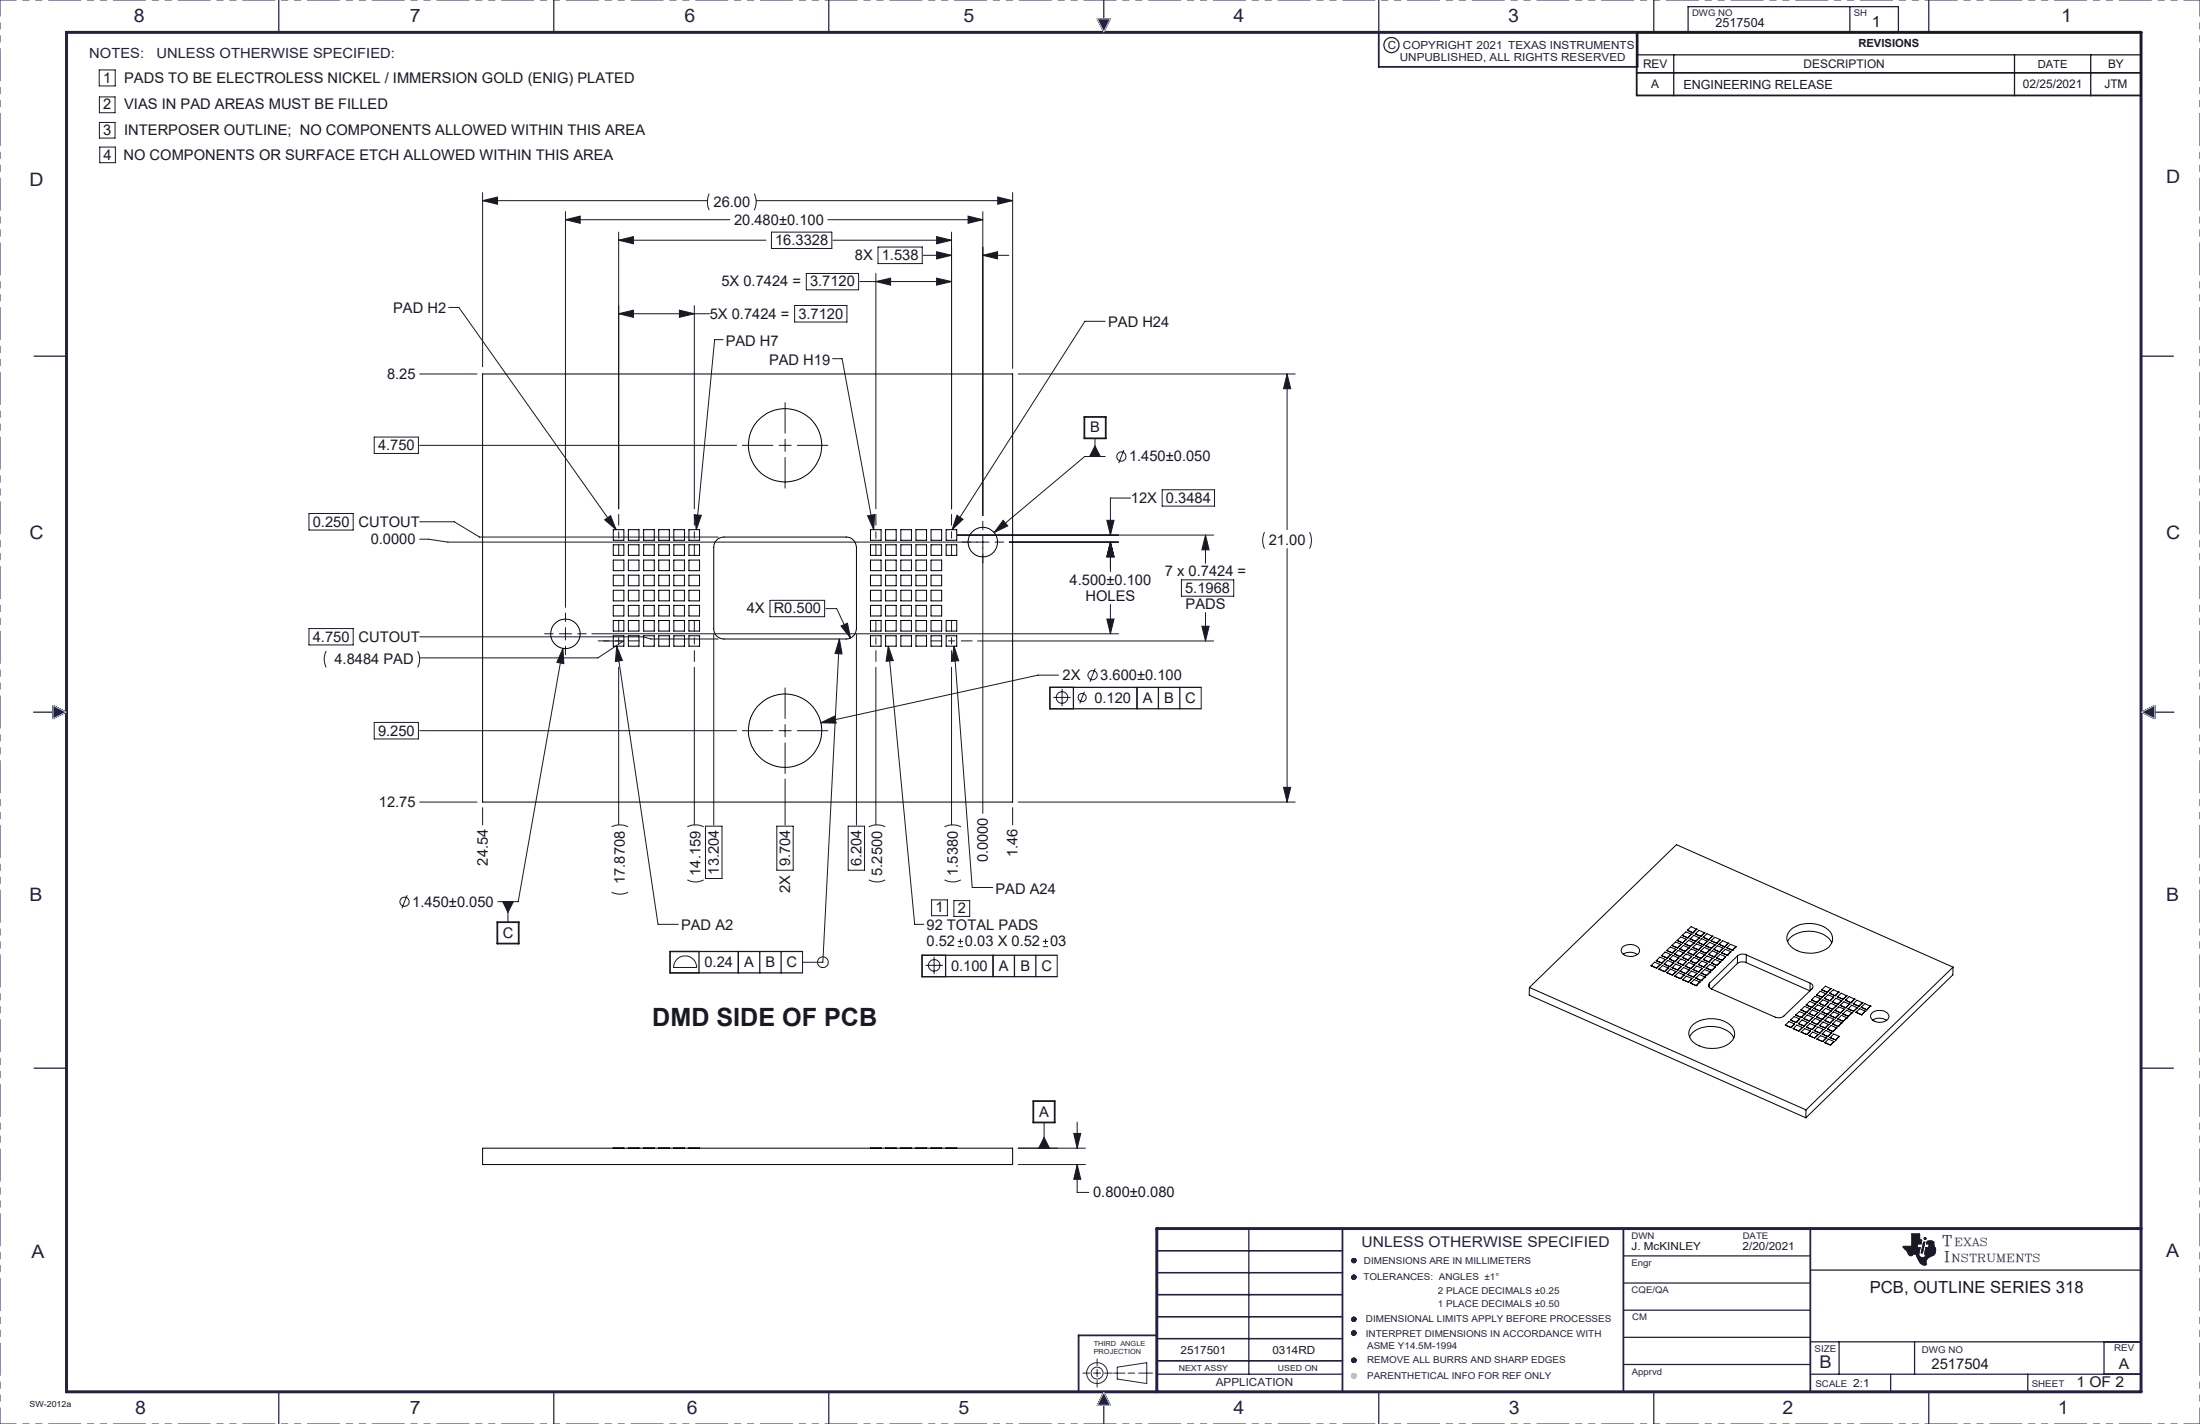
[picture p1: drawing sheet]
<svg xmlns="http://www.w3.org/2000/svg" width="432mm" height="279mm" viewBox="0 0 432 279" stroke-linecap="round" stroke-linejoin="round" font-family="sans-serif">
<g fill="none" stroke="#191924" stroke-width=".2">
<path d="M215.4 3.7h2.5l-1.3 2.5zM10.4 138.4l2.5 1.3-2.5 1.3zM420.4 139.7l2.5-1.3v2.6zM375.2 242.1h1.6v1l.4 .2-.2 .8h-.6l-.2 .7h.7l-.3 1.2a.62 .62 0 0 0 .6 .7l.7-.1 .1-.4h-.2v-.3l.2-1.1h.5l.2-.7h-.6l.1-.5a1.51 1.51 0 0 1 1.4 .1v.6a1.32 1.32 0 0 1-.2 2h-.1a1.41 1.41 0 0 0-1.3 1.6l.2 .2a1.1 1.1 0 0 1-1.5-.6l-.4-.9a.61 .61 0 0 0-.5-.6 .61 .61 0 0 0-.7 .4l-.5-.3-1-1.6h1.6zM377.5 243.7h.3l-.5 2.1h-.2zM216.6 273.2l1.3 2.5h-2.5z"/>
<circle cx="265.7" cy="258.9" r=".42"/>
<circle cx="265.7" cy="250.6" r=".42"/>
<circle cx="265.7" cy="247.3" r=".42"/>
<circle cx="377.8" cy="243" r=".2"/>
<circle cx="265.7" cy="266.9" r=".42"/>
<circle cx="265.7" cy="261.5" r=".42"/>
<circle cx="265.7" cy="269.9" r=".42"/>
</g>
<g fill="none" stroke="#212142" stroke-width=".2">
<path d="M215.4 3.7h.1M215.5 3.7l-.1 .1 .1-.1M215.5 3.7l-.1 .1 .2-.1M215.7 3.7l-.2 .2M215.8 3.7l-.3 .3M215.8 4.5l.8-.8-.8 .8M215.9 3.7l-.4 .4M215.9 3.7l-.3 .4M216 3.7l-.4 .4 .4-.4M216.1 3.7l-.5 .5M216.2 3.7l-.5 .5M216.3 3.7l-.6 .6"/>
<path d="M216.3 3.7l-.6 .6 .7-.6M216.4 3.7l-.7 .7M216.5 3.7l-.7 .7M216.5 3.7l-.7 .8M216.6 6.2h.1M216.6 3.7l-.8 .9M216.7 6.1l-.1 .1M216.7 3.7l-.9 .9M216.7 6l-.1 .2M216.8 6l-.2 .1M216.8 3.7l-1 1M216.9 3.7l-1 1"/>
<path d="M216.9 5.7l-.3 .4 .3-.3M217 5.6l-.5 .4M217 5.5l-.5 .5M217.1 3.7l-1.2 1.1M217.1 5.4l-.6 .6M217.1 3.7l-1.1 1.2M217.1 5.3l-.6 .6 .6-.6M217.2 3.7l-1.2 1.2M217.2 5.2l-.7 .7M217.2 5.1l-.7 .8M217.3 3.7l-1.3 1.3M217.3 4.9l-.9 .9"/>
<path d="M217.4 3.7l-1.4 1.3M217.4 4.7l-1 1.1M217.5 3.7l-1.4 1.4M217.5 4.6l-1.1 1.1 1.1-1.1M217.5 3.7l-1.4 1.5M217.5 4.4l-1.1 1.2M217.6 3.7l-1.5 1.5M217.6 4.4l-1.3 1.2M217.7 4.2l-1.4 1.4M217.7 3.7l-1.6 1.6M217.7 4.1l-1.4 1.4M217.8 3.7l-1.6 1.6"/>
<path d="M217.8 4l-1.5 1.5M217.8 3.7l-1.6 1.7M217.8 3.8l-1.5 1.6 1.5-1.5M217.9 3.7l-1.3 2.5M217.9 3.7h-2.5l1.2 2.5M217.9 3.7l-1.7 1.7M321.4 6.5v5.7M420.2 13v3.9M10.4 138.4l2.5 1.3-2.5 1.3zM10.4 138.5h.1M10.4 138.6l.1-.1-.1 .1M10.4 138.8l.3-.2-.3 .3"/>
<path d="M10.4 139.3l.6-.6-.6 .7M10.5 138.5l-.1 .2M10.6 138.5l-.2 .2M10.7 138.6l-.3 .3 .3-.3M10.8 138.6l-.4 .4M10.8 138.6l-.4 .5M10.9 138.7l-.5 .5M10.9 138.7l-.5 .5 .6-.5M11.1 138.8l-.7 .7M11.2 138.8l-.8 .8M11.2 138.9l-.8 .8M11.3 138.9l-.9 .8 .9-.8"/>
<path d="M11.4 138.9l-1 1M11.4 139l-1 .9M11.4 139l-1 1M11.5 139l-1.1 1.1M11.6 139l-1.2 1.2M11.6 139.1l-1.2 1.2M11.7 139.1l-1.3 1.3M11.7 139.1l-1.3 1.4M11.8 139.1l-1.4 1.4M11.8 139.2l-1.4 1.4M11.9 139.2l-1.5 1.4M11.9 139.2l-1.5 1.6"/>
<path d="M12 139.2l-1.6 1.6M12 139.3l-1.6 1.7M12.1 139.3l-1.7 1.7M12.2 139.3l-1.6 1.6M12.2 139.3l-1.5 1.5M12.3 139.4l-1.4 1.3M12.3 139.4l-1.2 1.3M12.3 139.4l-1.2 1.2M12.5 139.5l-1 .9M12.6 139.5l-.8 .8M12.6 139.5l-.7 .8M12.6 139.6l-.6 .6"/>
<path d="M12.7 139.6l-.6 .5M12.7 139.6l-.4 .4M12.8 139.6l-.4 .4M12.8 139.6l-.3 .3M12.8 139.7l-.2 .2M12.8 139.7l-.1 .1M12.9 139.7l-.1 .1M12.9 139.7h.1M420.4 139.7l2.5-1.3v2.6zM420.4 139.7h.1M420.7 139.5l-.3 .2 .1-.1M420.8 139.5l-.3 .3"/>
<path d="M421 139.4l-.5 .4 .4-.3M421.1 139.3l-.5 .5M421.3 139.3l-.6 .6M421.3 139.2l-.6 .7M421.4 139.2l-.7 .7M421.5 139.1l-.8 .8M421.6 139.1l-.8 .8M421.8 139l-1 .9 .9-.8M422 138.9l-1.1 1.1M422.1 138.9l-1.2 1.1M422.1 138.8l-1.2 1.2M422.2 138.8l-1.2 1.2"/>
<path d="M422.3 138.7l-1.3 1.4M422.4 138.7l-1.4 1.4M422.5 138.6l-1.4 1.5M422.7 138.6l-1.6 1.5 1.5-1.5M422.8 138.5l-1.7 1.6M422.8 138.5l-1.6 1.6 1.7-1.6M422.9 138.6l-1.6 1.6 1.6-1.6M422.9 138.7l-1.5 1.5M422.9 138.8l-1.4 1.5M422.9 138.9l-1.4 1.4M422.9 139l-1.3 1.3M422.9 139.1l-1.3 1.3 1.3-1.3"/>
<path d="M422.9 139.2l-1.2 1.2M422.9 139.3l-1.2 1.1M422.9 139.3l-1.1 1.1M422.9 139.4l-1.1 1M422.9 139.5l-1 1M422.9 139.6l-.9 .9M422.9 139.7l-.8 .9 .8-.8M422.9 139.8l-.8 .8M422.9 139.9l-.7 .7 .7-.6M11.4 140.5l1-1-1.1 1M11.7 140.3l.8-.8-.9 .9M421.4 140.2l1.5-1.5-1.5 1.6"/>
<path d="M421.9 140.5l1-1-1 1M422.2 140.7l.7-.7-.6 .7M422.7 140.9l.2-.1-.1 .1M422.9 141h.1M422.9 140.1l-.6 .6M422.9 140.2l-.6 .5 .6-.5M422.9 140.2l-.5 .5M422.9 140.3l-.5 .5 .5-.5M422.9 140.4l-.4 .4M422.9 140.5l-.3 .3M422.9 140.6l-.3 .3M422.9 140.6l-.2 .3"/>
<path d="M422.9 140.7l-.2 .2M422.9 140.9h-.1M422.9 140.9l-.1 .1M265.3 258.9l.5-.5-.5 .6M265.3 247.5l.6-.6-.5 .6M265.4 247.5l.6-.5-.6 .6M265.4 247.6l.6-.5-.5 .5M265.5 247l-.1 .1M265.5 250.3l-.1 .1M265.5 258.5l-.1 .2M265.6 250.2l-.3 .3 .3-.3M265.6 246.9l-.3 .3"/>
<path d="M265.6 258.4l-.3 .3M265.6 246.9l-.3 .4M265.7 258.4l-.4 .4M265.7 246.9l-.4 .4M265.7 251l.4-.4-.4 .4M265.7 258.4l-.4 .5M265.7 250.2l-.4 .4M265.8 246.9l-.5 .5M265.8 250.2l-.5 .5M265.9 258.4l-.6 .6 .6-.5M265.9 250.2l-.6 .5M265.9 250.2l-.5 .6"/>
<path d="M266 258.5l-.6 .6M266 258.5l-.6 .7 .6-.6M266 250.3l-.6 .5M266 247l-.6 .6M266 258.6l-.5 .6 .6-.6M266 250.3l-.6 .6M266 250.3l-.5 .6M266.1 259.1l-.1 .1M266.1 247.1l-.6 .6M266.1 258.7l-.6 .5M266.1 258.7l-.5 .6M266.1 259l-.2 .3"/>
<path d="M266.1 250.4l-.6 .6M266.1 250.4l-.5 .6M266.1 250.8l-.2 .2M266.1 247.1l-.5 .7M266.1 247.5l-.2 .2M266.1 258.8l-.4 .5M266.1 258.9l-.4 .4M266.1 258.9l-.3 .4M266.1 250.5l-.5 .5M266.1 250.5l-.4 .5M266.1 250.6l-.3 .4M266.1 250.7l-.2 .3"/>
<path d="M266.1 247.3l-.4 .5M266.1 247.4l-.3 .4M266.1 247.4l-.2 .4M375.2 242.1h1.6v1l.4 .2-.2 .8h-.6l-.2 .7h.7l-.3 1.2a.62 .62 0 0 0 .6 .7l.7-.1 .1-.4h-.2v-.3l.2-1.1h.5l.2-.7h-.6l.1-.5a1.51 1.51 0 0 1 1.4 .1v.6a1.32 1.32 0 0 1-.2 2h-.1a1.41 1.41 0 0 0-1.3 1.6l.2 .2a1.1 1.1 0 0 1-1.5-.6l-.4-.9a.61 .61 0 0 0-.5-.6 .61 .61 0 0 0-.7 .4l-.5-.3-1-1.6h1.6zM377.5 243.7h.3l-.5 2.1h-.2zM420.2 249.2v20.4M212.5 269.4h1.4M214.6 269.4h1.4M215.3 266.6v1.4M215.3 268.7v1.4M215.3 270.9v1.3M215.6 275.3l1.4-1.4-1.4 1.4"/>
<path d="M215.7 275.7l1.5-1.5-1.5 1.5M215.7 275.1l1.3-1.3-1.3 1.4M215.9 274.6l1-.9-1 1M216.2 275.7l1.1-1.1-1 1.1M216.3 273.9l.5-.5-.6 .6M216.4 273.6l.3-.2-.4 .4M216.5 275.7l1-.9-.9 .9M216.6 273.2h.1M216.6 273.2l-1.2 2.5h2.5M216.6 273.2l1.3 2.5M216.7 273.2l-.1 .1M216.7 273.3l-.2 .1"/>
<path d="M216.7 273.3l-.2 .2M216.7 273.3l-.2 .3M216.7 275.7l.8-.7-.7 .7M216.8 269.4h1.5M216.8 273.5l-.6 .6M216.8 273.5l-.7 .7M216.8 273.5l-.7 .8M216.9 273.6l-.9 .8M216.9 273.6l-.9 .9M216.9 275.7l.7-.6-.6 .6M216.9 273.7l-1.1 1.1M216.9 273.8l-1.1 1.1"/>
<path d="M217 273.8l-1.2 1.2M217 273.9l-1.5 1.6M217.1 274l-1.7 1.6M217.1 274l-1.7 1.7M217.1 274.1l-1.7 1.6M217.1 274.1l-1.6 1.6M217.1 274.2l-1.5 1.5M217.1 275.7l.6-.5-.5 .5M217.2 274.3l-1.4 1.4M217.2 274.4l-1.4 1.3M217.2 274.4l-1.3 1.3M217.2 275.7l.5-.4-.4 .4"/>
<path d="M217.3 274.4l-1.3 1.3M217.3 274.5l-1.2 1.2 1.2-1.2M217.4 274.6l-1.1 1.1M217.4 274.7l-1.1 1 1.1-1M217.4 274.7l-1 1M217.5 274.8l-1 .9M217.5 274.9l-.8 .8M217.5 275.7l.3-.3-.3 .3M217.6 275l-.8 .7M217.6 275.7l.2-.2-.2 .2M217.6 275.1l-.6 .6M217.7 275.7l.1-.1-.1 .1"/>
<path d="M217.7 275.4l-.3 .3M217.8 275.4l-.4 .3M217.9 275.7h-.1M218.6 269.4h2.2M219.3 268.3l5.8-.9v4.1l-5.8-.9zM221.4 269.4h1.3M223.5 269.4h2.7M265.3 266.9l.6-.4-.5 .6M265.4 261.8l.6-.6-.6 .6M265.5 266.6l-.1 .1M265.5 261.2l-.2 .2M265.6 261.1l-.3 .3"/>
<path d="M265.6 266.5l-.3 .3M265.7 261.1l-.4 .4M265.7 266.5l-.4 .4M265.7 261.1l-.4 .5M265.9 261.1l-.6 .6M266 261.2l-.7 .5M266 266.6l-.6 .5M266 266.6l-.6 .6 .6-.6M266 266.6l-.5 .6 .6-.5M266.1 261.3l-.7 .6M266.1 261.4l-.6 .5M266.1 261.7l-.2 .2"/>
<path d="M266.1 266.7l-.6 .6M266.1 266.7l-.5 .6M266.1 267.1l-.2 .2M266.1 261.4l-.5 .5M266.1 261.5l-.4 .5M266.1 261.6l-.3 .4M266.1 261.7l-.3 .2M266.1 266.8l-.5 .5M266.1 266.8l-.4 .5M266.1 266.9l-.4 .4M266.1 267l-.3 .3"/>
<circle cx="377.8" cy="243" r=".2"/>
<circle cx="215.3" cy="269.4" r="1.17"/>
<circle cx="215.3" cy="269.4" r="2.04"/>
<circle cx="265.7" cy="266.9" r=".42"/>
<circle cx="265.7" cy="261.5" r=".42"/>
<circle cx="265.7" cy="269.9" r=".42"/>
</g>
<g fill="none" stroke="#212142" stroke-width=".25">
<path d="M54.7 0v6.4M108.7 0v6.4M162.7 0v6.4M216.6 0v6.4M270.6 0v6.4M324.6 0v6.4M331.3 6.4v-5.1h41.3v5.1M363.1 1.3v5.1M378.6 0v6.4M6.7 69.9h6.4M420.2 69.9h6.4M6.6 139.7h6.3"/>
<path d="M420.4 139.7h6.3M6.7 209.6h6.4M420.2 209.6h6.4M227 245.4h36.5M227 249.7h36.5M227 254h36.5M227 258.3h36.5M245.1 241.1v28.5M318.6 246.4h36.7M318.6 251.7h36.7M318.6 257.1h36.7M355.3 249.2h64.9"/>
<path d="M54.7 273.1v6.3M108.7 273.1v6.3M162.7 273.1v6.3M216.6 273.1v6.3M227 267h36.5M227 269.6h36.5M227 262.6h36.5M270.6 273.1v6.3M318.6 262.4h36.7M318.6 267.7h36.7M324.6 273.1v6.3M355.3 263.3h64.9"/>
<path d="M355.3 269.6h64.9M361 263.3v6.3M371.1 269.6v3.5M375.8 263.3v6.3M378.6 273.1v6.3M398 269.6v3.5M413 263.3v6.3"/>
<circle cx="273.1" cy="8.8" r="1.48"/>
</g>
<g fill="none" stroke="#c4c4c4" stroke-width=".2">
<path d="M215.4 3.7h2.5l-1.3 2.5zM10.4 138.4l2.5 1.3-2.5 1.3zM420.4 139.7l2.5-1.3v2.6zM216.6 273.2l1.3 2.5h-2.5zM265.4 270.1l.5-.5-.5 .5M265.5 270.3l.6-.6-.6 .6M265.5 269.6l-.1 .1M265.6 269.5l-.3 .3M265.7 269.5l-.4 .4M265.7 269.5l-.4 .5M265.9 269.5l-.6 .6M266 269.6l-.6 .6"/>
<path d="M266.1 269.7l-.6 .6 .6-.5M266.1 270.2l-.1 .1M266.1 269.8l-.5 .5M266.1 270.1l-.2 .2M266.2 269.9l-.5 .5M266.2 270l-.4 .4"/>
<circle cx="265.7" cy="258.9" r=".42"/>
<circle cx="265.7" cy="247.3" r=".42"/>
<circle cx="265.7" cy="250.6" r=".42"/>
<circle cx="265.7" cy="266.9" r=".42"/>
<circle cx="265.7" cy="261.5" r=".42"/>
<circle cx="265.7" cy="269.9" r=".42"/>
</g>
<path d="M0 0v279.4M431.8 0h-431.8M0 279.4h431.8M431.8 279.4v-279.4" fill="none" stroke="#212142" stroke-width=".2" stroke-dasharray="6.3 1.3 1.3 1.3 1.3 1.3" stroke-dashoffset="3.2"/>
<path d="M321.4 6.3v6.8h-50.8v-6.6M263.5 241.1v32M318.6 241.1v32M355.3 241.1v32M227 262h-15.3v11" fill="none" stroke="#212142" stroke-width=".35"/>
<path d="M13.1 6.4h407.1v266.7h-407.1zM420.2 241.1h-193.2v32" fill="none" stroke="#212142" stroke-width=".58"/>
<path d="M375.2 242.1v2.4h-1.6v.2l.7 .8 .5 .8 .3 .1 .4-.3h.5l.7 1.5 .7 .5h.7l-.1-.6 .2-.5 1.5-.9 .2-1-.3-1a.53 .53 0 0 0-.2-.6 .53 .53 0 0 0-.6 0l-.6 .1-.1 .5h.6l-.2 .7h-.5l-.2 1.1v.3h.2l-.1 .4-.3 .1h-.7l-.3-.5 .3-1.4h-.7l.2-.7h.6l.2-.8-.4-.2v-1zM377.5 243.7l-.4 2.1h.2l.5-2.1zM377.6 243a.2 .2 0 0 0 .4 0 .2 .2 0 0 0-.4 0z" fill-rule="evenodd" fill="#191924"/>
<g fill="none" stroke="#191924" stroke-width=".2">
<path d="M19.5 13.7h3.1v3.2h-3.1zM19.5 19h3.1v3.1h-3.1zM19.5 24h3.1v3.1h-3.1zM19.6 28.9h3v3h-3zM94.7 37.8v34.2M94.7 39.4h44.2M94.7 39.4l2.9-.7v1.4zM139.2 38a3.9 3.9 0 0 0 0 3.2M148 38a3.6 3.6 0 0 1 0 3.2M148.4 39.4h50.4M195.8 38.7l3 .7-3 .7zM198.8 37.8v34.5"/>
<path d="M111 41.5v77.7M111 43.1h32.3M111 43.1l2.9-.7v1.4zM121.4 45.5v54.3M121.4 47.1h29M121.4 47.1l2.9-.7v1.4zM136.3 60v39.8M151.4 45.5h11.9v3.3h-11.9zM156 59.9h10.2v3.3h-10.2zM158.3 53.7h10.2v3.2h-10.2zM162.5 43.1h30.4M163.5 47.1h23.3"/>
<path d="M168.8 55.2h18M171.9 53.7v46.1M171.9 55.2l2.9-.6v1.4zM172.3 48.5h8.7v3.2h-8.7zM181.2 50.1h5.6M183.8 46.4l3 .7-3 .7zM183.8 54.6l3 .6-3 .8zM183.8 49.4l3 .7-3 .7zM186.8 45.5v54.3M190 42.4l2.9 .7-2.9 .7zM192.9 41.5v59.7M192.9 50.1h5.1"/>
<path d="M192.9 50.1l2.9-.7v1.4zM82.4 73.4h11.2M88.1 60.3h2l30.8 43.6M121.4 61.6h17.9M121.4 61.6l2.9-.7v1.4zM133.4 60.9l2.9 .7-2.9 .7zM141.9 66.6h-1.6l-3.6 37.3M154.1 79v6M163.4 70.4h1.9l6.2 33.5M199.8 73.4h54.4M216.9 63h-4l-26 40.9M252.6 73.4l.7 2.9h-1.4z"/>
<path d="M252.6 73.4v30.5M73.4 85.8h8.7v3.2h-8.7zM82.4 87.4h62.2M145.7 87.4h6M152.9 87.4h2.4M154.1 86.2v2.4M154.1 89.8v6M156.5 87.4h6M214.9 86v3.6M214.9 87.5l1.1 2.1h-2.1zM216.9 89.6h-4l-17.8 14.9M220.6 88.3l-1 2.6"/>
<path d="M221.9 97.7h-4v7.3M228.1 96.1h10.3v3.2h-10.3zM60.6 100.8h8.7v3.2h-8.7zM82.4 105.8h1.7l3.8 .6h106.2M82.4 102.4h6.7l5 3h46.9M118.7 102l1.1-.8 1.1 2.7zM136.3 101l1.4 .1-1 2.8zM151.1 117.8h10.8v3.2h-10.8zM162.1 119.4h2.1l2.7 5.8M170.3 101.2l1.4-.2-.2 2.9zM187.8 101.1l1.2 .8-2.1 2zM187.9 105h50.3"/>
<path d="M192.9 102.3v1.7M192.9 105.2v54.4M195.3 106.4h1.7M196.9 102.1l.9 1.1-2.7 1.3zM198.1 106.4h21.4M217.2 102.1h1.5l-.8 2.9zM217.9 106.4v5.7M217.9 118.6v5.8M217.9 106.4l.8 2.9h-1.5zM231.9 113.8h10.2v3.2h-10.2zM236.6 105v5.5M236.6 105l.7 2.9h-1.4z"/>
<path d="M248.2 104.4a3.5 3.5 0 0 0 0 3.2M252.6 107.6v49.8M257 104.4a3.5 3.5 0 0 1 0 3.2M60.6 123.3h8.7v3.2h-8.7zM64 127.7a3.5 3.5 0 0 0 0 3.3M82 127.7a3.5 3.5 0 0 1 0 3.3M82.4 125h43.8l1.5 .4h13.3M106.9 124.4h1.7M109.8 124.4h2.4M110.5 127.2l-8.8 49.7h-4M110.5 127.2l.2 3-1.4-.2zM111 120.3v1.7"/>
<path d="M111 123.2v2.4M111 126.8v1.7M113.4 124.4h1.7M116.2 124.4h103.3M118.5 125.8h3.9l-5 3.3h-35M121 126.8l8.2 54.6h3.9M121 126.8l1.2 2.8-1.4 .2zM121.4 130.9v31M136.3 130.9v31M140.1 124.5v37.4M154.1 135v6M164.7 125.4l-3.2 63.4h-4"/>
<path d="M164.7 125.4l.6 2.9-1.4-.1zM165.1 122.8l1.2-.5 .6 2.9zM168.1 124.5v37.4M171.9 130.9v31M174.3 126.8l5.2 54.6h1.8M174.3 126.8l1 2.8-1.4 .2zM186.8 130.9v31M187.3 126.8l3.5 47.3h4M187.3 126.8l.9 2.8-1.4 .2zM191.9 125.8h46.3M206.7 136.8h3.4M207.8 132.5h-4.1l-42.6 9.3"/>
<path d="M208.5 135.1v3.5M212.8 135.7l-.9 2.3M214.9 131.2l-1 2.6M217.2 121.5h1.5l-.8 2.9zM235.8 134.9v4.2M235.9 122.9h1.4l-.7 2.9zM236.6 120.2v5.6M73.4 141.7h8.7v3.3h-8.7zM82.4 143.4h62.2M82.4 157.4h11.2M94.7 158.5v3.4M145.7 143.4h6"/>
<path d="M152.9 143.4h2.4M154.1 152.9v9M154.1 142.2v2.4M154.1 145.8v6M156.5 143.4h6M161.1 141.8l2.7-1.3 .3 1.4zM198.8 158.5v3.4M199.8 157.4h54.4M251.9 154.5h1.4l-.7 2.9zM79.9 175.6l-1 2.6M98.7 176.9h2.1l-1.1 2.1zM99.7 176.9v4"/>
<path d="M120.1 175a3.5 3.5 0 0 0 3.2 0M120.1 162.2a3.5 3.5 0 0 1 3.2 0M134.9 172.6a3.5 3.5 0 0 0 3.2 0M134.9 162.2a3.5 3.5 0 0 1 3.2 0M138.5 162.1h3.2v10.3h-3.2zM152.5 162.1h3.2v8.6h-3.2zM166.5 162.1h3.2v8.6h-3.2zM170.5 172.6a3.5 3.5 0 0 0 3.2 0M170.5 162.2a3.5 3.5 0 0 1 3.2 0M182.8 176.6h3.1v3.1h-3.1zM185.4 172.6a3.5 3.5 0 0 0 3.2 0M185.4 162.2a3.5 3.5 0 0 1 3.2 0"/>
<path d="M187.2 176.7h3.1v3.1h-3.1zM132.8 188.3a2.26 2.26 0 0 1 2.5-.6 2.26 2.26 0 0 1 1.4 2.1h-4.5a2.31 2.31 0 0 1 .6-1.5zM157.5 186.7v4.2M181.6 189.4h3.5M183.3 187.7v3.4M188 185.7h1M188 184.7h1M188.5 184.2v1M204.7 185.7h1M204.7 184.7h1M205.2 184.2v1M207.5 187.4v4.2"/>
<path d="M199.8 225.3h13.2M199.8 228.5h13.2M204.9 220.2v5.1M204.9 223.2l1.1 2.1h-2.1zM210.7 222.4h1.4l-.7 2.9zM211.4 228.5v5.5h2.3M211.4 220.2v5.1M211.4 228.5l.7 2.9h-1.4z"/>
<circle cx="220.1" cy="89.6" r=".89"/>
<circle cx="208.4" cy="136.8" r="1.14"/>
<circle cx="212.4" cy="136.9" r=".8"/>
<circle cx="214.4" cy="132.5" r=".89"/>
<circle cx="79.4" cy="176.9" r=".91"/>
<circle cx="161.5" cy="188.8" r="1.06"/>
<circle cx="183.4" cy="189.4" r="1.14"/>
</g>
<path d="M321.2 14.3h99" fill="none" stroke="#000" stroke-width=".25"/>
<g fill="none" stroke="#191924" stroke-width=".25">
<path d="M321.2 10.8h99M321.2 14.3h99M328.5 10.8v7.9M395.4 10.8v7.9M410.4 10.8v7.9M210.7 134.9v4.2M223.2 134.9v4.2M227.4 134.9v4.2M231.6 134.9v4.2M235.8 134.9h-29.7v4.2h29.7M137.2 186.7v4.2M144.9 186.7v4.2"/>
<path d="M149.1 186.7v4.2M153.3 186.7v4.2M157.5 186.7h-26v4.2h26M185.6 187.4v4.2M194.9 187.4v4.2M199.1 187.4v4.2M203.3 187.4v4.2M207.5 187.4h-26.5v4.2h26.5"/>
</g>
<path d="M321.2 6.4h99v12.3h-99zM212.8 81.8h4.2v4.2h-4.2zM97.6 180.9h4.2v4.2h-4.2zM202.8 216h4.2v4.2h-4.2z" fill="none" stroke="#191924" stroke-width=".35"/>
<path d="M121.4 109v-8.1M136.3 109v-8.1M171.9 109v-8.1M186.8 109v-8.1M117.4 125.7h8.1M121.4 129.8v-8.1M136.3 129.8v-8.1M171.9 129.8v-8.1M182.7 125.7h8.1M186.8 129.8v-8.1" fill="none" stroke="#191924" stroke-width=".2" stroke-dasharray="15.2 1.3 1.3 1.3" stroke-dashoffset="13.1"/>
<g fill="#191924">
<path d="M174.3 126.8l1 2.8-1.4 .2zM118.7 102l1.1-.8 1.1 2.7zM187.8 101.1l1.2 .8-2.1 2zM121 126.8l1.2 2.8-1.4 .2zM187.3 126.8l.9 2.8-1.4 .2zM136.3 101l1.4 .1-1 2.8zM170.3 101.2l1.4-.2-.2 2.9zM164.7 125.4l.6 2.9-1.4-.1zM98.7 176.9l1 2.1 1.1-2.1zM214.9 87.5l1.1 2.1h-2.1zM204.9 223.2l1.1 2.1h-2.1z"/>
<path d="M165.1 122.8l1.8 2.4-.6-2.9zM121.4 47.1l2.9-.7v1.4zM183.8 46.4l3 .7-3 .7zM121.4 61.6l2.9-.7v1.4zM133.4 60.9l2.9 .7-2.9 .7zM183.8 54.6l3 .6-3 .8zM171.9 55.2l2.9-.6v1.4zM236.6 105l.7 2.9h-1.4zM235.9 122.9h1.4l-.7 2.9zM196.9 102.1l-1.8 2.4 2.7-1.3zM110.5 127.2l-1.2 2.8 1.4 .2zM111 43.1l2.9-.7v1.4zM190 42.4l2.9 .7-2.9 .7zM217.2 121.5h1.5l-.8 2.9zM217.9 106.4l.8 2.9h-1.5zM252.6 73.4l.7 2.9h-1.4zM251.9 154.5h1.4l-.7 2.9zM94.7 39.4l2.9-.7v1.4zM195.8 38.7l3 .7-3 .7zM183.8 49.4l3 .7-3 .7zM192.9 50.1l2.9-.7v1.4zM217.2 102.1h1.5l-.8 2.9zM217.9 106.4l.8 2.9h-1.5zM161.1 141.8l3 .1-.3-1.4zM210.7 222.4h1.4l-.7 2.9zM211.4 228.5l.7 2.9h-1.4z"/>
</g>
<g fill="none" stroke="#000" stroke-width=".2">
<path d="M94.7 73.4h104.1v84h-104.1zM120.4 103.9h2v2.1h-2zM120.4 106.9h2v2.1h-2zM120.4 109.9h2v2.1h-2zM120.4 112.9h2v2h-2zM120.4 115.8h2v2.1h-2zM120.4 118.8h2v2.1h-2zM123.3 103.9h2.1v2.1h-2.1zM123.3 109.9h2.1v2.1h-2.1zM123.3 106.9h2.1v2.1h-2.1zM123.3 112.9h2.1v2h-2.1zM123.3 115.8h2.1v2.1h-2.1z"/>
<path d="M123.3 118.8h2.1v2.1h-2.1zM126.3 103.9h2.1v2.1h-2.1zM126.3 109.9h2.1v2.1h-2.1zM126.3 106.9h2.1v2.1h-2.1zM126.3 112.9h2.1v2h-2.1zM126.3 115.8h2.1v2.1h-2.1zM126.3 118.8h2.1v2.1h-2.1zM129.3 103.9h2.1v2.1h-2.1zM129.3 109.9h2.1v2.1h-2.1zM129.3 106.9h2.1v2.1h-2.1zM129.3 112.9h2.1v2h-2.1zM129.3 115.8h2.1v2.1h-2.1z"/>
<path d="M129.3 118.8h2.1v2.1h-2.1zM132.3 103.9h2v2.1h-2zM132.3 109.9h2v2.1h-2zM132.3 106.9h2v2.1h-2zM132.3 112.9h2v2h-2zM132.3 115.8h2v2.1h-2zM132.3 118.8h2v2.1h-2zM135.2 103.9h2.1v2.1h-2.1zM135.2 109.9h2.1v2.1h-2.1zM135.2 112.9h2.1v2h-2.1zM135.2 115.8h2.1v2.1h-2.1zM135.2 118.8h2.1v2.1h-2.1z"/>
<path d="M135.2 106.9h2.1v2.1h-2.1zM140.7 106a1.92 1.92 0 0 1 1.4-.6h24a2.05 2.05 0 0 1 2 2v16a2.05 2.05 0 0 1-2 2h-24a1.99 1.99 0 0 1-2-2v-16a1.91 1.91 0 0 1 .6-1.4zM170.9 103.9h2v2.1h-2zM170.9 106.9h2v2.1h-2zM170.9 109.9h2v2.1h-2zM170.9 112.9h2v2h-2zM170.9 115.8h2v2.1h-2zM170.9 118.8h2v2.1h-2zM173.8 103.9h2.1v2.1h-2.1zM173.8 106.9h2.1v2.1h-2.1zM173.8 109.9h2.1v2.1h-2.1zM173.8 112.9h2.1v2h-2.1z"/>
<path d="M173.8 115.8h2.1v2.1h-2.1zM173.8 118.8h2.1v2.1h-2.1zM176.8 103.9h2.1v2.1h-2.1zM176.8 109.9h2.1v2.1h-2.1zM176.8 112.9h2.1v2h-2.1zM176.8 115.8h2.1v2.1h-2.1zM176.8 118.8h2.1v2.1h-2.1zM176.8 106.9h2.1v2.1h-2.1zM179.8 103.9h2.1v2.1h-2.1zM179.8 109.9h2.1v2.1h-2.1zM179.8 112.9h2.1v2h-2.1zM179.8 115.8h2.1v2.1h-2.1z"/>
<path d="M179.8 118.8h2.1v2.1h-2.1zM179.8 106.9h2.1v2.1h-2.1zM182.7 103.9h2.1v2.1h-2.1zM182.7 109.9h2.1v2.1h-2.1zM182.7 112.9h2.1v2h-2.1zM182.7 115.8h2.1v2.1h-2.1zM182.7 118.8h2.1v2.1h-2.1zM182.7 106.9h2.1v2.1h-2.1zM185.7 103.9h2.1v2.1h-2.1zM185.7 106.9h2.1v2.1h-2.1zM120.4 124.7h2v2.1h-2zM120.4 121.7h2v2.1h-2z"/>
<path d="M123.3 124.7h2.1v2.1h-2.1zM123.3 121.7h2.1v2.1h-2.1zM126.3 124.7h2.1v2.1h-2.1zM126.3 121.7h2.1v2.1h-2.1zM129.3 124.7h2.1v2.1h-2.1zM129.3 121.7h2.1v2.1h-2.1zM132.3 124.7h2v2.1h-2zM132.3 121.7h2v2.1h-2zM135.2 124.7h2.1v2.1h-2.1zM135.2 121.7h2.1v2.1h-2.1zM170.9 124.7h2v2.1h-2zM170.9 121.7h2v2.1h-2z"/>
<path d="M173.8 124.7h2.1v2.1h-2.1zM173.8 121.7h2.1v2.1h-2.1zM176.8 124.7h2.1v2.1h-2.1zM176.8 121.7h2.1v2.1h-2.1zM179.8 124.7h2.1v2.1h-2.1zM179.8 121.7h2.1v2.1h-2.1zM182.7 124.7h2.1v2.1h-2.1zM182.7 121.7h2.1v2.1h-2.1zM185.7 124.7h2.1v2.1h-2.1zM185.7 121.7h2.1v2.1h-2.1zM300.2 193.7l-.1 1.6 54.3 24M300.2 193.7l54.3 24.1"/>
<path d="M318.4 185.9a2.26 2.26 0 0 1 3.4 .4 1.37 1.37 0 0 1-1.7 1.4 1.6 1.6 0 0 1-1.9-1.3zM318.6 187.2a2.54 2.54 0 0 1 2.7 .1M324.1 189.5h.1M324.1 189.5l1.1 .5M324.1 189.5l1.1 .4M325.1 188.5h.1M325.1 188.5l1.1 .4M325.2 189.9v.1M325.6 190.1h.1M325.6 190.1l1.1 .5M325.9 189.3h.1M325.9 189.3l-.7 .7"/>
<path d="M325.9 189.3l-.7 .6M325.9 189.3l-1.1-.5-.7 .7M326.1 187.5h.1M326.1 187.5l1.1 .5M326.2 188.9v.1M326.6 189.2h.1M326.6 189.2l1.1 .5M326.7 190.6h.1M326.9 188.3h.1M326.9 188.3l-.7 .7M326.9 188.3l-1.1-.5-.7 .7M327.1 186.5l1.1 .5"/>
<path d="M327.2 190.9h.1M327.2 190.9l1.1 .4M327.2 188h.1M327.4 189.9h.1M327.4 189.9l-1.1-.5-.7 .7M327.4 189.9l-.7 .7M327.7 188.2h.1M327.7 188.2l1.1 .5M327.7 189.7h.1M327.9 187.3h.1M327.9 187.3l-.7 .7M327.9 187.3l-1.1-.5-.7 .7"/>
<path d="M328.2 185.5l1 .5M328.2 189.9h.1M328.2 189.9l1.1 .4M328.2 187h.1M328.3 191.3h.1M328.4 188.9h.1M328.4 188.9l-.7 .8M328.4 188.9l-1.1-.4-.7 .7M328.7 187.2h.1M328.7 187.2l1 .5M328.7 191.5h.1M328.7 191.5l1.1 .5"/>
<path d="M328.8 188.7h.1M328.9 186.3l-.7 .7M328.9 186.3l-1.1-.5-.7 .7M329 190.6h.1M329 190.6l-1.1-.5-.7 .8M329 190.6l-.7 .7M329.2 184.5l1 .5M329.2 186h.1M329.2 188.8v.1M329.2 188.9l1.1 .4M329.3 190.3h.1M329.5 188h.1"/>
<path d="M329.5 188l-1.1-.5-.7 .7M329.5 188l-.7 .7M329.7 186.2h.1M329.7 186.2l1.1 .5M329.7 187.7h.1M329.7 190.5h.1M329.7 190.5l1.1 .5M329.8 192h.1M330 185.3l-1.1-.5-.7 .7M330 185.3l-.8 .7M330 189.6l-.7 .7M330 189.6l-1.1-.4-.7 .7"/>
<path d="M330.2 183.5l1.1 .5M330.2 185h.1M330.2 187.9l1.1 .4M330.3 192.2h.1M330.3 192.2l1.1 .5M330.3 189.3h.1M330.5 187h.1M330.5 187l-1.1-.5-.7 .7M330.5 187l-.8 .7M330.5 191.3h.1M330.5 191.3l-1.1-.5-.7 .7M330.5 191.3l-.7 .7"/>
<path d="M330.7 185.2l1.1 .5M330.8 189.5h.1M330.8 189.5l1 .5M330.8 186.7h.1M330.8 191h.1M331 184.3l-1.1-.5-.7 .7M331 184.3l-.8 .7M331 188.6l-1.1-.4-.7 .6M331 188.6l-.7 .7M331.2 182.5h.1M331.2 182.5l1.1 .5M331.3 184h.1"/>
<path d="M331.3 186.9l1 .5M331.3 188.3h.1M331.3 191.2l1.1 .5M331.3 191.2h.1M331.4 192.7h.1M331.5 186h.1M331.5 186l-.7 .7M331.5 186l-1.1-.5-.7 .7M331.5 190.3h.1M331.5 190.3l-1.1-.5-.7 .7M331.5 190.3l-.7 .7M331.7 184.2h.1"/>
<path d="M331.7 184.2l1.1 .5M331.8 188.6h.1M331.8 185.7h.1M331.8 188.6l1 .5M331.8 188.6l1 .4M331.8 190h.1M331.8 192.9h.1M331.8 192.9l1.1 .5M332 183.3h.1M332 183.3l-.7 .7M332 183.3l-1.1-.5-.7 .7M332 187.6l-1.1-.4-.7 .7"/>
<path d="M332 187.6l-.7 .7M332.1 192l-.7 .7M332.1 192h.1M332.1 192l-1.1-.5-.7 .7M332.2 185.9l1.1 .5M332.3 183h.1M332.3 187.4h.1M332.3 190.3l1.1 .4M332.3 190.2v.1M332.4 191.7h.1M332.5 185h.1M332.5 185l-.7 .7"/>
<path d="M332.5 185l-1.1-.5-.7 .7M332.6 189.3h.1M332.6 189.3l-1.1-.5-.7 .7M332.6 189.3l-.8 .7M332.7 183.2h.1M332.7 183.2l1.1 .5M332.8 187.6h.1M332.8 187.6l1.1 .4M332.8 187.6l1.1 .5M332.8 184.7h.1M332.8 191.9h.1M332.8 189v.1"/>
<path d="M332.8 191.9l1.1 .5M332.9 193.4h.1M333 182.3h.1M333 182.3l-1.1-.5-.7 .7M333 182.3l-.7 .7M333.1 186.7l-1.1-.5-.7 .7M333.1 186.7l-.8 .7M333.1 191l-.7 .7M333.1 191l-1.1-.5-.7 .7M333.3 184.9h.1M333.3 184.9l1.1 .5M333.3 186.4h.1"/>
<path d="M333.3 189.2l1.1 .5M333.4 190.7h.1M333.5 184h.1M333.5 184l-.7 .7M333.5 184l-1-.5-.8 .7M333.6 188.3h.1M333.6 188.3l-.8 .8M333.6 188.3l-1.1-.4-.7 .7M333.6 188.3l-.8 .7M333.6 192.7h.1M333.6 192.7l-1.1-.5-.7 .7M333.6 192.7l-.7 .7"/>
<path d="M333.8 186.6h.1M333.8 186.6l1.1 .5M333.8 186.6l1.1 .4M333.8 183.7h.1M333.9 190.9h.1M333.9 190.9l1 .5M333.9 188v.1M333.9 192.4h.1M334 185.7h.1M334 185.7l-1-.5-.8 .7M334 185.7l-.7 .7M334.1 190l-.7 .7"/>
<path d="M334.1 190l-1.1-.5-.7 .7M334.3 183.9h.1M334.3 183.9l1.1 .5M334.3 188.2l1.1 .5M334.4 185.4h.1M334.4 189.7h.1M334.5 183h.1M334.5 183l-.7 .7M334.5 183l-1-.5-.8 .7M334.6 187.4h.1M334.6 187.4l-.7 .7M334.6 187.4l-1.1-.5-.7 .7"/>
<path d="M334.6 187.4l-.7 .6M334.6 191.7h.1M334.6 191.7l-1-.5-.8 .7M334.6 191.7l-.7 .7M334.8 185.6h.1M334.8 185.6l1.1 .5M334.9 189.9h.1M334.9 189.9l1.1 .5M334.9 187v.1M334.9 191.4h.1M335.1 184.7h.1M335.1 184.7l-.7 .7"/>
<path d="M335.1 184.7l-1.1-.5-.7 .7M335.1 189l-.7 .7M335.1 189l-1.1-.4-.7 .6M335.4 187.3h.1M335.4 187.3l1 .4M335.4 184.4h.1M335.4 188.7h.1M335.5 192.9a.67 .67 0 0 0 .4 1.1M335.5 192.9v.8M335.6 186.4h.1M335.6 186.4l-1.1-.5-.7 .7M335.6 186.4l-.7 .6"/>
<path d="M335.6 186.4l-.7 .7M335.7 190.7h.1M335.7 190.7l-1.1-.5-.7 .7M335.7 190.7l-.8 .7M335.8 184.6l1.1 .5M335.8 184.6h.1M335.9 188.9h.1M335.9 188.9l1.1 .5M335.9 186.1h.1M336 190.4h.1M336.1 183.7h.1M336.1 183.7l-.7 .7"/>
<path d="M336.1 183.7l-1.1-.5-.7 .7M336.1 188h.1M336.1 188l-.7 .7M336.1 188l-1-.4-.8 .6M336.4 186.3h.1M336.4 186.3l1.1 .5M336.4 187.7h.1M336.6 185.4h.1M336.6 185.4l-1-.5-.8 .7M336.6 185.4l-.7 .7M336.7 189.7l-.7 .7M336.7 189.7l-1.1-.5-.7 .7"/>
<path d="M336.9 188h.1M336.9 188l1.1 .4M336.9 185.1h.1M337 189.4h.1M337.1 187h.1M337.1 187l-.7 .7M337.1 187l-1-.5-.7 .8M337.4 185.3h.1M337.4 185.3l1.1 .5M337.5 186.8h.1M337.6 184.4l-1-.5-.8 .7M337.6 184.4l-.7 .7"/>
<path d="M337.7 188.7h.1M337.7 188.7l-.7 .7M337.7 188.7l-1.1-.5-.7 .7M337.9 187l1.1 .4M337.9 186.9v.1M338 188.4h.1M338.2 186.1h.1M338.2 186.1l-1.1-.5-.7 .7M338.2 186.1l-.7 .7M338.5 185.8h.1M338.7 187.7l-1.1-.4-.7 .7M338.7 187.7l-.7 .7"/>
<path d="M338.7 187.7h.1M338.9 186l1.1 .4M338.9 185.9v.1M339 187.4h.1M339.2 185.1h.1M339.2 185.1l-.7 .7M339.2 185.1l-1.1-.5-.7 .7M339.7 186.7l-1.1-.4-.7 .6M339.7 186.7l-.7 .7M340 186.4h.1M340.7 185.7l-1-.4-.8 .6M340.7 185.7l-.7 .7"/>
<path d="M341 189.1l-5.1 4.9M341 187.5l-5.5 5.4M341 187.5v1.6M342.7 188.9a1.7 1.7 0 0 0-1.7 .2M342.7 188.9l12.5 5.5 .1-1.5M342.8 187.4a1.7 1.7 0 0 0-1.8 .1M342.8 187.4l12.5 5.5M342.8 187.4l-.1 1.5M350.8 184.7a5.2 5.2 0 0 1 6-1.7 3.6 3.6 0 0 1 2.7 2M351.5 182.4a5.9 5.9 0 0 1 7.9 .7 2.39 2.39 0 0 1-1.6 3.4 6 6 0 0 1-6.6-1.2 2.12 2.12 0 0 1 .3-2.9zM352.5 199.1l1.1 .5M353.2 199.9l-.7 .7"/>
<path d="M353.2 199.9l-1.1-.4-.7 .6M353.5 198.2h.1M353.5 198.2l1.1 .4M353.6 199.6h.1M354 199.8h.1M354 199.8l1.1 .5M354.3 198.9h.1M354.3 198.9l-1.1-.4-.7 .6M354.3 198.9l-.7 .7M354.5 197.2h.1M354.5 197.2l1.1 .5M354.6 198.6h.1"/>
<path d="M355 198.9h.1M355 198.9l1.1 .4M355 198.9l1.1 .5M355.3 197.9h.1M355.3 192.9a.67 .67 0 0 1 .3 1.1l-5.5 5.4a1.6 1.6 0 0 1-1.7 .2l-12.5-5.6M355.3 197.9l-.7 .7M355.3 197.9l-1.1-.5-.7 .8M355.5 196.2h.1M355.5 196.2l1.1 .5M355.6 197.7h.1M355.8 199.6h.1M355.8 199.6l-1.1-.5-.7 .7"/>
<path d="M355.8 199.6l-.7 .7M356.1 197.8l1 .5M356.1 199.3v.1M356.3 197h.1M356.3 197l-.7 .7M356.3 197l-1.1-.5-.7 .7M356.6 195.2h.1M356.6 195.2l1 .5M356.6 196.7h.1M356.6 199.5h.1M356.6 199.5l1 .5M356.8 198.6h.1"/>
<path d="M356.8 198.6l-.7 .7M356.8 198.6l-1.1-.4-.7 .7M356.8 198.6l-.7 .8M357.1 196.9l1 .4M357.1 196.9h.1M357.1 198.3h.1M357.3 196h.1M357.3 196l-1.1-.5-.7 .7M357.3 196l-.7 .7M357.5 194.2h.1M357.5 194.2l1.1 .5M357.6 198.5h.1"/>
<path d="M357.6 198.5l1.1 .5M357.6 195.7h.1M357.9 197.6v.1M357.9 197.7l-.8 .6M357.9 197.6l-1.1-.4-.7 .6M358.1 195.9l1.1 .5M358.1 195.9h.1M358.1 197.3h.1M358.4 195h.1M358.4 195l-.8 .7M358.4 195l-1.1-.5-.7 .7M358.4 199.3h.1"/>
<path d="M358.4 199.3l-.8 .7M358.4 199.3l-1.1-.5-.7 .7M358.6 197.6h.1M358.6 197.6l1.1 .4M358.6 194.7h.1M358.7 199h.1M358.9 196.6l-.8 .7M358.9 196.6l-1.1-.4-.7 .7M359.1 194.9l1.1 .5M359.1 194.9h.1M359.2 196.4h.1M359.2 199.2l1 .5"/>
<path d="M359.3 194h.1M359.3 194l-.7 .7M359.3 194l-1-.5-.8 .7M359.4 198.3h.1M359.4 198.3l-1.1-.5-.7 .7M359.4 198.3l-.7 .7M359.6 196.6h.1M359.6 196.6l1.1 .5M359.6 196.6l1.1 .4M359.7 198h.1M359.9 195.7l-.7 .7M359.9 195.7l-1.1-.5-.7 .7"/>
<path d="M359.9 200l-.7 .7M359.9 200h.1M359.9 200l-1.1-.5-.7 .7M360.2 198.2l1 .5M360.2 195.4h.1M360.2 199.7h.1M360.4 197.3h.1M360.4 197.3l-.7 .7M360.4 197.3l-1.1-.4-.7 .7M360.6 195.6h.1M360.6 195.6l1.1 .4M360.6 195.6l1.1 .5"/>
<path d="M360.7 199.9h.1M360.7 199.9l1.1 .5M360.7 197v.1M360.9 194.7h.1M360.9 194.7l-.7 .7M360.9 194.7l-1.1-.5-.7 .7M361 199l-1.1-.5-.7 .7M361 199l-.8 .7M361 199h.1M361.2 197.3l1.1 .4M361.2 197.2v.1M361.2 198.7h.1"/>
<path d="M361.4 196.4h.1M361.4 196.4l-.7 .7M361.4 196.4l-.7 .6M361.4 196.4l-1-.5-.8 .7M361.7 198.9h.1M361.7 198.9l1.1 .5M361.7 196v.1M362 198l-1.1-.4-.7 .6M362 198l-.8 .7M362 198h.1M362.2 196.3h.1M362.2 196.3l1.1 .4"/>
<path d="M362.3 197.7h.1M362.4 195.4h.1M362.4 195.4l-.7 .6M362.4 195.4l-1-.5-.8 .7M362.4 195.4l-.7 .7M362.5 199.7h.1M362.5 199.7l-1.1-.5-.7 .7M362.5 199.7l-.7 .7M362.7 197.9h.1M362.7 197.9l1.1 .5M362.8 199.4h.1M363 197h.1"/>
<path d="M363 197l-.7 .7M363 197l-1.1-.4-.7 .6M363.3 196.7h.1M363.5 198.7h.1M363.5 198.7l-1.1-.5-.7 .7M363.5 198.7l-.7 .7M363.7 197h.1M363.7 197l1.1 .4M363.8 198.4h.1M364 196h.1M364 196l-1.1-.5-.7 .8M364 196l-.7 .7"/>
<path d="M364.3 198.6h.1M364.3 198.6l1.1 .5M364.5 197.7h.1M364.5 197.7l-1-.5-.8 .7M364.5 197.7l-.7 .7M364.8 197.4h.1M365.3 197.6h.1M365.3 197.6l1.1 .5M365.4 199.1h.1M365.5 196.7h.1M365.5 196.7l-.7 .7M365.5 196.7l-1-.4-.8 .7"/>
<path d="M366.1 198.4h.1M366.1 198.4l-1.1-.5-.7 .7M366.1 198.4l-.7 .7M366.4 198.1h.1M367.1 197.4h.1M367.1 197.4l-.7 .7M367.1 197.4l-1.1-.5-.7 .7M367.4 198.8a2.3 2.3 0 0 1 3.3 .4 1.36 1.36 0 0 1-1.6 1.4 1.45 1.45 0 0 1-1.9-1.6zM383.3 189.8l-28.8 28M383.3 189.8v1.5l-28.9 28M383.3 189.8l-54.3-24.1-28.8 28M331.6 203.4a4.9 4.9 0 0 1 5.4-1.9 4.1 4.1 0 0 1 3.3 2.2"/>
<path d="M332.3 201a5.8 5.8 0 0 1 7.8 .8 2.41 2.41 0 0 1-1.5 3.4 6 6 0 0 1-6.7-1.2 2.07 2.07 0 0 1 .4-3zM350.4 201.2l1.1 .4M350.4 201.1v.1M351.4 200.1l1.1 .5M351.4 200.1v.1M351.5 201.6h.1M352 201.8h.1M352 201.8l1.1 .5M352.2 200.9l-.7 .7M352.2 200.9l-1.1-.5-.7 .7M352.5 200.6h.1M353 200.8h.1"/>
<path d="M353 200.8l1.1 .5M353.1 202.3h.1M353.5 202.5l1.1 .5M353.8 201.6h.1M353.8 201.6l-.7 .7M353.8 201.6l-1.1-.5-.7 .7M354.1 201.3h.1M354.5 217.8l-.1 1.5M354.5 201.5l1.1 .5M354.5 201.5h.1M354.6 203h.1M354.8 200.6h.1"/>
<path d="M354.8 200.6l-.7 .7M354.8 200.6l-1.1-.5-.7 .7M355.1 203.2h.1M355.1 203.2l1.1 .5M355.1 200.3h.1M355.3 202.3l-.7 .7M355.3 202.3l-1.1-.5-.7 .7M355.6 200.5h.1M355.6 200.5l1.1 .5M355.6 202h.1M356.1 202.2h.1M356.1 202.2l1.1 .5"/>
<path d="M356.2 203.7h.1M356.3 201.3h.1M356.3 201.3l-.7 .7M356.3 201.3l-1.1-.5-.7 .7M356.6 203.9h.1M356.6 203.9l1.1 .5M356.7 201h.1M356.9 203h.1M356.9 203l-1.1-.5-.7 .7M356.9 203l-.7 .7M357.1 201.2h.1M357.1 201.2l1.1 .5"/>
<path d="M357.2 202.7h.1M357.4 200.3h.1M357.4 200.3l-1.1-.5-.7 .7M357.4 200.3l-.7 .7M357.6 200h.1M357.6 202.9h.1M357.6 202.9l1.1 .5M357.7 204.4h.1M357.9 202h.1M357.9 202l-.7 .7M357.9 202l-1.1-.5-.7 .7M358.1 200.2l1.1 .5"/>
<path d="M358.2 204.6h.1M358.2 204.6l1.1 .5M358.2 201.7h.1M358.4 203.7h.1M358.4 203.7l-1.1-.5-.7 .7M358.4 203.7l-.7 .7M358.7 201.9h.1M358.7 201.9l1 .5M358.7 203.4h.1M358.9 201h.1M358.9 201l-.7 .7M358.9 201l-1.1-.5-.7 .7"/>
<path d="M359.2 203.6h.1M359.2 200.7h.1M359.2 203.6l1.1 .4M359.3 205v.1M359.4 202.7h.1M359.4 202.7l-.7 .7M359.4 202.7l-1-.5-.8 .7M359.7 200.9h.1M359.7 200.9l1.1 .5M359.7 202.4h.1M360 204.4h.1M360 204.4l-.7 .7"/>
<path d="M360 204.4l-1.1-.5-.7 .7M360.3 204h.1M360.5 201.7h.1M360.5 201.7l-.8 .7M360.5 201.7l-1.1-.5-.7 .7M360.8 201.4h.1M361 203.3l-1.1-.4-.7 .7M361 203.3l-.7 .7M361.5 200.7h.1M361.5 200.7l-.7 .7M361.5 200.7l-1.1-.5-.7 .7M361.8 200.4h.1"/>
<path d="M367.5 200.1a2.62 2.62 0 0 1 2.8 .1M94.7 225.3h104.1v3.2h-104.1zM120.4 225.2v.1M122.4 225.2v.1M123.3 225.2v.1M125.4 225.2v.1M126.3 225.2v.1M128.4 225.2v.1M129.3 225.2v.1M131.4 225.2v.1M132.3 225.2v.1M134.3 225.2v.1"/>
<path d="M135.2 225.2v.1M137.3 225.2v.1M170.9 225.2v.1M172.9 225.2v.1M173.8 225.2v.1M175.9 225.2v.1M176.8 225.2v.1M178.9 225.2v.1M179.8 225.2v.1M181.9 225.2v.1M182.7 225.2v.1M184.8 225.2v.1"/>
<path d="M185.7 225.2v.1M187.8 225.2v.1"/>
<circle cx="154.1" cy="87.4" r="7.2"/>
<circle cx="192.9" cy="106.4" r="2.9"/>
<circle cx="111" cy="124.4" r="2.9"/>
<circle cx="154.1" cy="143.4" r="7.2"/>
</g>
<text font-size="4.9" fill="#191924" x="128" y="201.4">DMD SIDE OF PCB</text>
<g font-size="3.6" fill="#212142">
<text x="26.3" y="4.4">8</text>
<text x="80.4" y="4.4">7</text>
<text x="134.3" y="4.4">6</text>
<text x="189.1" y="4.4">5</text>
<text x="242.1" y="4.4">4</text>
<text x="296" y="4.4">3</text>
<text x="404.5" y="4.4">1</text>
<text x="425.1" y="35.9">D</text>
<text x="5.8" y="36.5">D</text>
<text x="5.8" y="105.7">C</text>
<text x="425.1" y="105.7">C</text>
<text x="5.8" y="176.8">B</text>
<text x="425.1" y="176.8">B</text>
<text x="6.2" y="246.9">A</text>
<text x="425.1" y="246.7">A</text>
<text x="26.5" y="277.5">8</text>
<text x="80.4" y="277.5">7</text>
<text x="134.8" y="277.5">6</text>
<text x="188.1" y="277.5">5</text>
<text x="242.1" y="277.5">4</text>
<text x="296.1" y="277.5">3</text>
<text x="349.9" y="277.5">2</text>
<text x="403.9" y="277.5">1</text>
</g>
<text font-size="3.4" fill="#212142" x="357.1" y="268.4">B</text>
<text font-size="3.3" fill="#191924" x="367" y="253.7">PCB, OUTLINE SERIES 318</text>
<text font-size="3" fill="#191924" x="367.4" y="5.3">1</text>
<g font-size="2.9" fill="#191924">
<text x="20.3" y="16.2">1</text>
<text x="24.4" y="16.2">PADS TO BE ELECTROLESS NICKEL / IMMERSION GOLD (ENIG) PLATED</text>
<text x="20.3" y="21.5">2</text>
<text x="24.4" y="21.5">VIAS IN PAD AREAS MUST BE FILLED</text>
<text x="20.3" y="26.5">3</text>
<text x="24.4" y="26.5">INTERPOSER OUTLINE; NO COMPONENTS ALLOWED WITHIN THIS AREA</text>
<text x="20.3" y="31.3">4</text>
<text x="24.2" y="31.3">NO COMPONENTS OR SURFACE ETCH ALLOWED WITHIN THIS AREA</text>
<text x="140" y="40.6">26.00</text>
<text x="144.1" y="44.1">20.480±0.100</text>
<text x="152.1" y="48.1">16.3328</text>
<text x="167.8" y="51">8X</text>
<text x="173.1" y="51">1.538</text>
<text x="141.6" y="56.2">5X 0.7424 =</text>
<text x="159" y="56.2">3.7120</text>
<text x="77.2" y="61.5">PAD H2</text>
<text x="139.3" y="62.5">5X 0.7424 =</text>
<text x="156.7" y="62.5">3.7120</text>
<text x="217.5" y="64.2">PAD H24</text>
<text x="142.4" y="67.8">PAD H7</text>
<text x="150.9" y="71.5">PAD H19</text>
<text x="76" y="74.3">8.25</text>
<text x="74.2" y="88.3">4.750</text>
<text x="214" y="84.9">B</text>
<text x="221.6" y="90.5">1.450±0.050</text>
<text x="222" y="98.7">12X</text>
<text x="228.8" y="98.7">0.3484</text>
<text x="61.4" y="103.3">0.250</text>
<text x="70.4" y="103.3">CUTOUT</text>
<text x="72.8" y="106.7">0.0000</text>
<text x="249" y="107">21.00</text>
<text x="228.6" y="113.1">7 x 0.7424 =</text>
<text x="209.9" y="114.7">4.500±0.100</text>
<text x="213.1" y="117.9">HOLES</text>
<text x="232.6" y="116.3">5.1968</text>
<text x="232.7" y="119.5">PADS</text>
<text x="61.4" y="125.9">4.750</text>
<text x="70.4" y="125.9">CUTOUT</text>
<text x="146.6" y="120.3">4X</text>
<text x="151.9" y="120.3">R0.500</text>
<text x="65.6" y="130.3">4.8484 PAD</text>
<text x="208.6" y="133.4">2X</text>
<text x="214.8" y="137.9">0.120</text>
<text x="215.9" y="133.4">3.600±0.100</text>
<text x="224.3" y="137.9">A</text>
<text x="228.5" y="137.9">B</text>
<text x="232.6" y="137.9">C</text>
<text x="74.2" y="144.3">9.250</text>
<text x="74.4" y="158.3">12.75</text>
<text x="95.7" y="169.8" transform="rotate(-90 95.7 169.8)">24.54</text>
<text x="122.6" y="173.4" transform="rotate(-90 122.6 173.4)">17.8708</text>
<text x="137.5" y="171.8" transform="rotate(-90 137.5 171.8)">14.159</text>
<text x="141.1" y="171.6" transform="rotate(-90 141.1 171.6)">13.204</text>
<text x="155.1" y="170" transform="rotate(-90 155.1 170)">9.704</text>
<text x="169.1" y="170" transform="rotate(-90 169.1 170)">6.204</text>
<text x="173.1" y="171.8" transform="rotate(-90 173.1 171.8)">5.2500</text>
<text x="188" y="171.8" transform="rotate(-90 188 171.8)">1.5380</text>
<text x="193.9" y="169.2" transform="rotate(-90 193.9 169.2)">0.0000</text>
<text x="199.7" y="168.2" transform="rotate(-90 199.7 168.2)">1.46</text>
<text x="80.9" y="177.9">1.450±0.050</text>
<text x="155.1" y="175.3" transform="rotate(-90 155.1 175.3)">2X</text>
<text x="183.6" y="179">1</text>
<text x="188" y="179.2">2</text>
<text x="195.4" y="175.3">PAD A24</text>
<text x="98.7" y="184">C</text>
<text x="133.7" y="182.6">PAD A2</text>
<text x="181.9" y="182.6">92 TOTAL PADS</text>
<text x="181.9" y="185.7">0.52</text>
<text x="189.4" y="185.7">0.03 X 0.52</text>
<text x="206.1" y="185.7">03</text>
<text x="138.3" y="189.7">0.24</text>
<text x="146.1" y="189.7">A</text>
<text x="150.3" y="189.7">B</text>
<text x="154.4" y="189.7">C</text>
<text x="186.7" y="190.5">0.100</text>
<text x="196.1" y="190.5">A</text>
<text x="200.3" y="190.5">B</text>
<text x="204.4" y="190.5">C</text>
<text x="204" y="219.1">A</text>
<text x="214.5" y="234.9">0.800±0.080</text>
<text x="379.1" y="268.6">2517504</text>
<text x="415.9" y="268.5">A</text>
<text x="407.5" y="272.2">1 OF 2</text>
</g>
<g font-size="2.9" fill="#212142">
<text x="267.3" y="244.6">UNLESS OTHERWISE SPECIFIED</text>
<text x="381.4" y="244.5">T</text>
<text x="381.8" y="247.6">I</text>
</g>
<g font-size="2.7" fill="#212142">
<text x="17.5" y="11.3">NOTES:</text>
<text x="30.7" y="11.3">UNLESS OTHERWISE SPECIFIED:</text>
</g>
<g font-size="2.5" fill="#191924">
<text x="336.7" y="5.3">2517504</text>
<text x="330.4" y="17.4">ENGINEERING RELEASE</text>
</g>
<g font-size="2.3" fill="#191924">
<text x="322.5" y="13.3">REV</text>
<text x="324.1" y="17.3">A</text>
<text x="354" y="13.3">DESCRIPTION</text>
<text x="397" y="17.3">02/25/2021</text>
<text x="413" y="17.3">JTM</text>
<text x="413.7" y="13.3">BY</text>
</g>
<g font-size="2.2" fill="#212142">
<text x="272.4" y="9.5">C COPYRIGHT 2021 TEXAS INSTRUMENTS</text>
<text x="274.7" y="12">UNPUBLISHED, ALL RIGHTS RESERVED</text>
<text x="383.7" y="244.4">EXAS</text>
<text x="383.2" y="247.6">NSTRUMENTS</text>
<text x="238.6" y="272">APPLICATION</text>
</g>
<g font-size="2.2" fill="#191924">
<text x="364.8" y="9.3">REVISIONS</text>
<text x="400" y="13.3">DATE</text>
<text x="320.2" y="245.3">J. McKINLEY</text>
<text x="342" y="245.3">2/20/2021</text>
<text x="231.7" y="265.6">2517501</text>
<text x="249.7" y="265.6">0314RD</text>
<text x="363.7" y="272.2">2:1</text>
</g>
<g font-size="1.8" fill="#212142">
<text x="332.1" y="3.1">DWG NO</text>
<text x="363.9" y="3.1">SH</text>
<text x="320.2" y="243.1">DWN</text>
<text x="342" y="243.1">DATE</text>
<text x="267.6" y="251.2">TOLERANCES: ANGLES ±1°</text>
<text x="267.7" y="248.1">DIMENSIONS ARE IN MILLIMETERS</text>
<text x="320.2" y="248.4">Engr</text>
<text x="282.2" y="253.9">2 PLACE DECIMALS ±0.25</text>
<text x="282.2" y="256.5">1 PLACE DECIMALS ±0.50</text>
<text x="320.2" y="253.7">CQE/QA</text>
<text x="268.1" y="259.4">DIMENSIONAL LIMITS APPLY BEFORE PROCESSES</text>
<text x="268.1" y="262.3">INTERPRET DIMENSIONS IN ACCORDANCE WITH</text>
<text x="320.3" y="258.9">CM</text>
<text x="268.3" y="264.7">ASME Y14.5M-1994</text>
<text x="268.3" y="267.4">REMOVE ALL BURRS AND SHARP EDGES</text>
<text x="320.3" y="269.8">Apprvd</text>
<text x="356.2" y="265.3">SIZE</text>
<text x="377.2" y="265.4">DWG NO</text>
<text x="415" y="265.1">REV</text>
<text x="268.3" y="270.6">PARENTHETICAL INFO FOR REF ONLY</text>
<text x="356.3" y="272.2">SCALE</text>
<text x="398.8" y="272.2">SHEET</text>
</g>
<g font-size="1.6" fill="#212142">
<text x="231.4" y="268.9">NEXT ASSY</text>
<text x="250.8" y="268.9">USED ON</text>
</g>
<text font-size="1.6" fill="#191924" x="5.8" y="276">SW-2012a</text>
<g font-size="1.4" fill="#212142">
<text x="214.7" y="264">THIRD ANGLE</text>
<text x="214.7" y="265.7">PROJECTION</text>
</g>
</svg>
